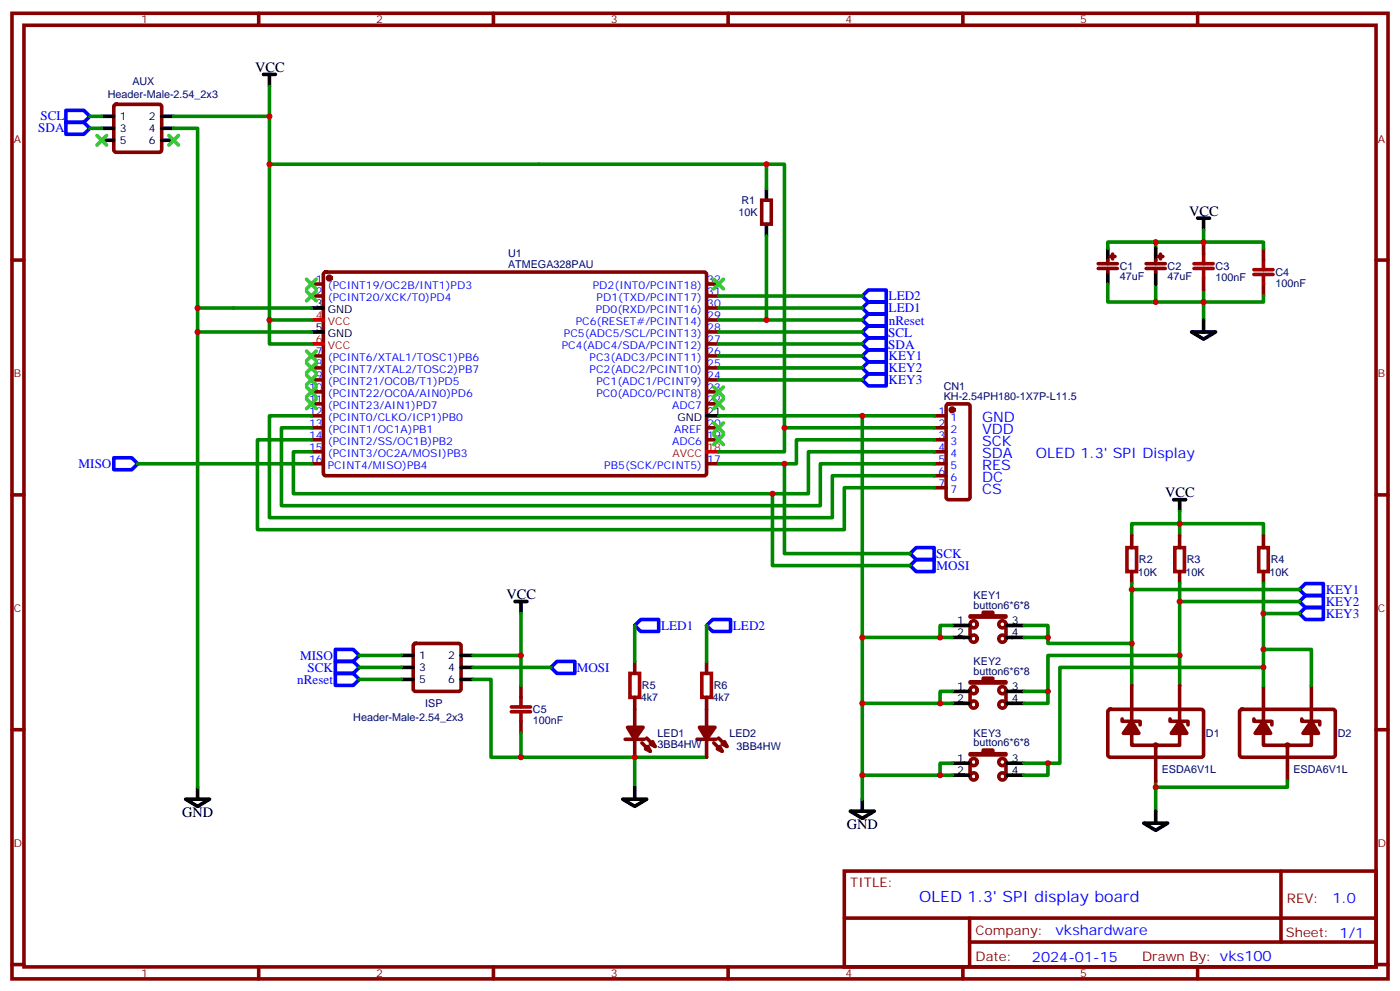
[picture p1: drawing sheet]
<svg xmlns="http://www.w3.org/2000/svg" width="412mm" height="292mm" viewBox="0 0 412 292" stroke-linecap="round" stroke-linejoin="round" font-family="sans-serif">
<g fill="none" stroke="#870000" stroke-width="1.1">
<path d="M3.5 3.9h405.4v284.4h-405.4zM7.1 7.4h398.2v277.3h-398.2zM76.2 3.9v3.5M145.3 3.9v3.5M214.5 3.9v3.5M283.6 3.9v3.5M352.8 3.9v3.5M33.7 30.9l.5-.2h12.7l.5 .2 .2 .5v12.7l-.2 .5-.5 .2h-12.7l-.5-.2-.2-.5v-12.7zM224.4 58.9h2.8v7.1h-2.8zM3.5 76.6h3.6M323.5 77.6h5.6M323.5 79.1h5.6"/>
<path d="M326.3 76.6v1M326.3 79.1v1M327 75.5h1.4M327.7 74.8v1.4M337.6 77.6h5.7M337.6 79.1h5.7M340.4 76.6v1M340.4 79.1v1M341.1 75.5h1.4M341.8 74.8v1.4M354.5 71.3v3.5M372.2 73.1v3.5"/>
<path d="M405.3 76.6h3.6M91.7 83.6h3.5M91.7 87.2h3.5M95.5 80.3l.5-.2 111.7 .1 .4 .6v58.9l-.7 .4-111.7-.1-.5-.6v-58.6zM208.1 83.6h3.6M208.1 87.2h3.6M208.1 97.8h3.6M208.1 94.2h3.6M208.1 90.7h3.6M354.5 81.9v3.5M372.2 83.6v3.6M91.7 104.8h3.5"/>
<path d="M91.7 108.3h3.5M91.7 111.9h3.5M91.7 115.4h3.5M91.7 118.9h3.5M208.1 104.8h3.6M208.1 108.3h3.6M208.1 111.9h3.6M208.1 115.4h3.6M208.1 118.9h3.6M208.1 101.3h3.6M278.9 119.1l.5-.2h5.6l.7 .5 .1 27-.3 .5-.5 .2h-5.6l-.5-.2-.2-.5v-26.8zM91.7 122.4h3.5"/>
<path d="M91.7 126h3.5M91.7 129.5h3.5M91.7 133h3.5M91.7 136.6h3.5M208.1 126h3.6M208.1 129.5h3.6M208.1 136.6h3.6M275.2 122.4h3.5M275.2 126h3.5M275.2 129.5h3.5M275.2 133h3.5M275.2 136.6h3.5"/>
<path d="M3.5 145.7h3.6M275.2 140.1h3.5M275.2 143.6h3.5M333.4 157.7v3.6M347.5 157.7v3.6M372.2 157.7v3.6M405.3 145.7h3.6M333.4 168.3v3.5M347.5 168.3v3.5M372.2 168.3v3.5M121.9 189.7l.5-.2h12.7l.5 .2 .2 .5v12.7l-.2 .5-.5 .2h-12.7l-.5-.2-.2-.5v-12.7zM187 194.8v3.5"/>
<path d="M208.1 194.8v3.5M285.8 183.8v4.3M296.3 183.8v4.3M3.5 214.9h3.6M153.5 201.8v3.6M153.5 212.4v3.5M184.1 217.7h5.7M187 205.4v8.8M187 217.7v5.3M189.1 218.8l2.5 2.4M190.5 217.3l2.5 2.5M205.3 217.7h5.7"/>
<path d="M208.1 205.4v8.8M208.1 217.7v5.3M210.3 218.8l2.4 2.4M211.7 217.3l2.4 2.5M285.8 203.2v4.3M296.3 203.2v4.3M326.6 209.1l.4-.2h27.1l.4 .7v13l-.7 .4-27-.1-.5-.6v-12.7zM330.6 211.7v.7h5.2v1.1M333.4 215.9v3.6h14.1v-3.6M333.4 201.8v10.6M340.4 219.5v10.5M344.7 211.7v.7h5.3v1.1"/>
<path d="M347.5 201.8v10.6M365.4 209.1l.4-.2h27.1l.4 .7v13l-.7 .4-27-.1-.5-.6v-12.7zM369.4 211.7v.7h5.2v1.1M372.2 215.9v3.6h14.1v-3.6M372.2 201.8v10.6M379.2 219.5v10.5M383.5 211.7v.7h5.3v1.1M386.3 201.8v10.6M405.3 214.9h3.6M285.8 224.4v4.2M296.3 224.4v4.2M248.7 256.5h156.6v28.2h-156.6z"/>
<path d="M377.3 256.5v20.9M248.7 270.4h156.5M285.6 277.4h119.6M285.6 270.4v14.1M3.5 284h3.6M76.2 284.7v3.6M145.3 284.7v3.6M214.5 284.7v3.6M283.6 284.7v3.6M352.8 284.7v3.6M405.3 284h3.6"/>
<circle cx="286.8" cy="183.8" r="1.06"/>
<circle cx="286.8" cy="188.1" r="1.06"/>
<circle cx="295.3" cy="183.8" r="1.06"/>
<circle cx="295.3" cy="188.1" r="1.06"/>
<circle cx="286.8" cy="207.5" r="1.06"/>
<circle cx="286.8" cy="203.2" r="1.06"/>
<circle cx="295.3" cy="207.5" r="1.06"/>
<circle cx="295.3" cy="203.2" r="1.06"/>
<circle cx="340.4" cy="219.5" r=".35"/>
<circle cx="379.2" cy="219.5" r=".35"/>
<circle cx="286.8" cy="224.4" r="1.06"/>
<circle cx="286.8" cy="228.6" r="1.06"/>
<circle cx="295.3" cy="228.6" r="1.06"/>
<circle cx="295.3" cy="224.4" r="1.06"/>
</g>
<g fill="#870000" stroke="#870000" stroke-width="1.1">
<path d="M211.3 220.5l.7-.7 .7 1.4z"/>
<path d="M212.7 219.1l.7-.7 .7 1.4z"/>
<path d="M206 214.2h4.6l-2.5 3.5z"/>
<path d="M190.1 220.5l.8-.7 .7 1.4z"/>
<path d="M191.6 219.1l.7-.7 .7 1.4z"/>
<path d="M184.9 214.2h4.5l-2.4 3.5z"/>
<path d="M347.5 212.4l2.1 3.5h-4.6z"/>
<path d="M333.4 212.4l2.1 3.5h-4.6z"/>
<path d="M285.8 200.8h3.8v-1.1h2.9v1.1h3.8v.3h-10.5z"/>
<path d="M285.8 181.4h3.8v-1.1h2.9v1.1h3.8v.3h-10.5z"/>
<path d="M285.8 221.9h3.8v-1h2.9v1h3.8v.4h-10.5z"/>
<path d="M386.3 212.4l2.1 3.5h-4.6z"/>
<path d="M372.2 212.4l2.1 3.5h-4.6z"/>
<circle cx="280.5" cy="120.7" r=".53"/>
<circle cx="97" cy="81.9" r=".53"/>
</g>
<g fill="none" stroke="#000" stroke-width="1.1">
<path d="M30 34.3h3.5M30 37.8h3.5M47.6 34.3h3.6M47.6 37.8h3.6M77.6 21.9h3.5M79.4 21.9v3.5M30 41.3h3.5M47.6 41.3h3.6M225.8 55.4v3.5M225.8 66v3.5M326.3 73.1v3.5M340.4 73.1v3.5"/>
<path d="M352.8 64.2h3.5M354.5 64.2v3.6M91.7 90.7h3.5M91.7 97.8h3.5M326.3 80.1v3.5M340.4 80.1v3.5M351 97.8h7.1l-3.6 2.1zM354.5 94.2v3.6M208.1 122.4h3.6M345.7 147.1h3.5M347.5 147.1v3.6M151.7 177.1h3.5"/>
<path d="M153.5 177.1v3.6M118.2 193h3.5M118.2 196.5h3.5M135.8 193h3.5M135.8 196.5h3.5M280.5 184.2h4.9M280.5 187.7h4.9M296.7 184.2h4.9M296.7 187.7h4.9M118.2 200.1h3.5M135.8 200.1h3.5M280.5 203.6h4.9"/>
<path d="M280.5 207.1h4.9M296.7 203.6h4.9M296.7 207.1h4.9M54.7 235.3h7l-3.5 2.2zM58.2 231.8v3.5M183.4 235.3h7.1l-3.5 2.2zM187 231.8v3.5M250.5 238.9h7l-3.5 2.1zM254 235.3v3.6M280.5 224.8h4.9M280.5 228.3h4.9M296.7 224.8h4.9"/>
<path d="M296.7 228.3h4.9M340.4 238.9v3.5M336.9 242.4h7.1l-3.6 2.1z"/>
</g>
<path d="M91.7 94.2h3.5M91.7 101.3h3.5M208.1 133h3.6" fill="none" stroke="#f00" stroke-width="1.1"/>
<g fill="none" stroke="#008700" stroke-width="1.1">
<path d="M26.5 34.3h3.5M26.5 37.8h3.5M51.2 34.3h28.2v67h12.3M51.2 37.8h7v52.9h33.5M79.4 25.4v8.9M79.4 48.4h146.4v7M225.8 48.4h5.3v84.6h-19.4M225.8 69.5v24.7h-14.1M340.4 71.3h-14.1v1.8M354.5 67.8v3.5h-14.1v1.8M354.5 71.3h17.7v1.8M58.2 90.7v7.1"/>
<path d="M79.4 94.2h12.3M91.7 97.8h-33.5v134M211.7 90.7h42.3M211.7 97.8h42.3M211.7 87.2h42.3M225.8 94.2h28.2M326.3 83.6v5.3h14.1M340.4 83.6v5.3h14.1v-3.5M372.2 87.2v1.7h-17.7v5.3M211.7 101.3h42.3M211.7 104.8h42.3M211.7 108.3h42.3"/>
<path d="M211.7 111.9h42.3M40.6 136.6h51.1M91.7 133h-5.3v12.4h151.7v-12.4h37.1M91.7 126h-8.8v22.9h158.8v-12.3h33.5M91.7 122.4h-12.3v30h165.8v-12.3h30M91.7 129.5h-15.9v26.5h172.9v-12.4h26.5M211.7 122.4h42.3M231.1 136.6v26.4h37M231.1 126h44.1M275.2 129.5h-40.6v7.1h-22.9M275.2 122.4h-21.2v112.9M227.5 145.4v21.1h40.6"/>
<path d="M333.4 157.7v-3.5h38.8v3.5M347.5 150.7v7M333.4 171.8v30M333.4 173.6h49.4M347.5 171.8v30M347.5 177.1h35.3M372.2 171.8v30M105.8 196.5h12.4M105.8 193h12.4M139.3 196.5h23M139.3 193h14.2M153.5 180.7v21.1"/>
<path d="M187 184.2v10.6M208.1 184.2v10.6M254 187.7h22.9M280.5 184.2h-3.6v3.5h3.6M301.6 184.2h7.1v5.3h24.7M301.6 187.7h7.1M347.5 193h-38.8v10.6M372.2 191.2h14.1v10.6M372.2 196.5h-60v28.3h-3.5M372.2 180.7h10.6M105.8 200.1h12.4M139.3 200.1h5.3v22.9h42.4"/>
<path d="M153.5 215.9v7.1M254 207.1h22.9M280.5 203.6h-3.6v3.5h3.6M301.6 203.6h7.1v3.5h-7.1M208.1 223h-21.1v8.8M254 228.3h22.9M280.5 224.8h-3.6v3.5h3.6M301.6 224.8h7.1v3.5h-7.1M340.4 230v8.9M379.2 230v1.8h-38.8"/>
</g>
<g fill="none" stroke="#a10000" stroke-width="1.1">
<path d="M351.7 79.1h5.7M351.7 77.6h5.7M354.5 74.8v2.8M354.5 79.1v2.8M369.4 79.4h5.6M372.2 76.6v2.8M369.4 80.8h5.6M372.2 80.8v2.8M332 161.3h2.8v7h-2.8zM346.1 161.3h2.8v7h-2.8zM370.8 161.3h2.8v7h-2.8zM185.6 198.3h2.8v7.1h-2.8z"/>
<path d="M206.7 198.3h2.8v7.1h-2.8zM150.6 209.6h5.7M150.6 208.2h5.7M153.5 205.4v2.8M153.5 209.6v2.8"/>
</g>
<g fill="none" stroke="#3c3" stroke-width="1.1">
<path d="M28.6 39.9l2.8 2.8M31.4 39.9l-2.8 2.8M49.7 39.9l2.9 2.8M52.6 39.9l-2.9 2.8M90.3 85.8l2.8 2.8M90.3 82.2l2.8 2.9M93.1 85.8l-2.8 2.8M93.1 82.2l-2.8 2.9M210.3 82.2l2.8 2.9M213.1 82.2l-2.8 2.9M90.3 117.5l2.8 2.8M90.3 114l2.8 2.8"/>
<path d="M90.3 110.5l2.8 2.8M90.3 106.9l2.8 2.8M90.3 103.4l2.8 2.8M93.1 117.5l-2.8 2.8M93.1 114l-2.8 2.8M93.1 110.5l-2.8 2.8M93.1 106.9l-2.8 2.8M93.1 103.4l-2.8 2.8M210.3 117.5l2.8 2.8M210.3 114l2.8 2.8M213.1 117.5l-2.8 2.8M213.1 114l-2.8 2.8"/>
<path d="M210.3 124.6l2.8 2.8M210.3 128.1l2.8 2.8M213.1 124.6l-2.8 2.8M213.1 128.1l-2.8 2.8"/>
</g>
<g fill="none" stroke="#00f" stroke-width="1.1">
<path d="M19.4 36h5.3l1.8 1.8-1.8 1.7h-5.3zM19.4 32.5h5.3l1.8 1.8-1.8 1.7h-5.3zM254 97.8l1.8-1.8h5.3v3.5h-5.3zM254 94.2l1.8-1.7h5.3v3.5h-5.3zM254 90.7l1.8-1.8h5.3v3.6h-5.3zM254 87.2l1.8-1.8h5.3v3.5h-5.3zM254 101.3l1.8-1.8h5.3v3.5h-5.3zM254 104.8l1.8-1.8h5.3v3.6h-5.3zM254 108.3l1.8-1.7h5.3v3.5h-5.3zM254 111.9l1.8-1.8h5.3v3.5h-5.3zM33.5 134.8h5.3l1.8 1.8-1.8 1.7h-5.3zM268.1 166.5l1.8-1.7h5.3v3.5h-5.3z"/>
<path d="M268.1 163l1.8-1.7h5.3v3.5h-5.3zM382.8 173.6l1.7-1.8h5.3v3.6h-5.3zM382.8 177.1l1.7-1.7h5.3v3.5h-5.3zM98.8 191.2h5.3l1.7 1.8-1.7 1.8h-5.3zM98.8 194.8h5.3l1.7 1.7-1.7 1.8h-5.3zM98.8 198.3h5.3l1.7 1.8-1.7 1.7h-5.3zM162.3 196.5l1.7-1.7h5.3v3.5h-5.3zM187 184.2l1.7-1.8h5.3v3.5h-5.3zM208.1 184.2l1.8-1.8h5.3v3.5h-5.3zM382.8 180.7l1.7-1.8h5.3v3.5h-5.3z"/>
</g>
<g fill="#c00">
<circle cx="354.5" cy="71.3" r=".88"/>
<circle cx="354.5" cy="88.9" r=".88"/>
<circle cx="340.4" cy="88.9" r=".88"/>
<circle cx="340.4" cy="71.3" r=".88"/>
<circle cx="79.4" cy="94.2" r=".88"/>
<circle cx="231.1" cy="126" r=".88"/>
<circle cx="187" cy="223" r=".88"/>
<circle cx="79.4" cy="48.4" r=".88"/>
<circle cx="79.4" cy="34.3" r=".88"/>
<circle cx="340.4" cy="231.8" r=".88"/>
<circle cx="254" cy="187.7" r=".88"/>
<circle cx="276.9" cy="187.7" r=".88"/>
<circle cx="254" cy="207.1" r=".88"/>
<circle cx="276.9" cy="207.1" r=".88"/>
<circle cx="254" cy="228.3" r=".88"/>
<circle cx="276.9" cy="228.3" r=".88"/>
<circle cx="347.5" cy="154.2" r=".88"/>
<circle cx="372.2" cy="191.2" r=".88"/>
<circle cx="333.4" cy="189.5" r=".88"/>
<circle cx="308.7" cy="187.7" r=".88"/>
<circle cx="347.5" cy="193" r=".88"/>
<circle cx="308.7" cy="203.6" r=".88"/>
<circle cx="372.2" cy="196.5" r=".88"/>
<circle cx="308.7" cy="224.8" r=".88"/>
<circle cx="153.5" cy="223" r=".88"/>
<circle cx="153.5" cy="193" r=".88"/>
<circle cx="225.8" cy="94.2" r=".88"/>
<circle cx="227.5" cy="145.4" r=".88"/>
<circle cx="231.1" cy="136.6" r=".88"/>
<circle cx="225.8" cy="48.4" r=".88"/>
<circle cx="254" cy="122.4" r=".88"/>
<circle cx="333.4" cy="173.6" r=".88"/>
<circle cx="347.5" cy="177.1" r=".88"/>
<circle cx="372.2" cy="180.7" r=".88"/>
<circle cx="58.2" cy="97.8" r=".88"/>
<circle cx="58.2" cy="90.7" r=".88"/>
</g>
<text font-size="4.6" fill="#00f" x="270.8" y="265.5">OLED 1.3' SPI display board</text>
<g font-size="4.2">
<text x="75.1" y="21.2">VCC</text>
<text x="350.3" y="63.5">VCC</text>
<text x="343.3" y="146.4">VCC</text>
<text x="149.2" y="176.4">VCC</text>
<text x="53.6" y="240.6">GND</text>
<text x="249.4" y="244.2">GND</text>
</g>
<g font-size="4.2" fill="#00f">
<text x="289.3" y="124.2">GND</text>
<text x="289.3" y="127.7">VDD</text>
<text x="289.3" y="131.3">SCK</text>
<text x="289.3" y="134.8">SDA</text>
<text x="305.2" y="134.8">OLED 1.3' SPI Display</text>
<text x="289.3" y="138.3">RES</text>
<text x="289.3" y="141.9">DC</text>
<text x="289.3" y="145.4">CS</text>
<text x="392.5" y="265.8">1.0</text>
<text x="310.9" y="275.3">vkshardw</text>
<text x="331.2" y="275.3">are</text>
<text x="304" y="283.1">2024-01-15</text>
</g>
<g font-size="3.9" fill="#00f">
<text x="11.9" y="35.4">SCL</text>
<text x="11.3" y="38.9">SDA</text>
<text x="261.8" y="88.4">LED2</text>
<text x="261.8" y="92">LED1</text>
<text x="261.8" y="95.6">nReset</text>
<text x="261.6" y="99.1">SCL</text>
<text x="261.7" y="102.6">SDA</text>
<text x="261.8" y="106.1">KEY1</text>
<text x="261.8" y="109.6">KEY2</text>
<text x="261.8" y="113.1">KEY3</text>
<text x="23.1" y="137.8">MISO</text>
<text x="275.8" y="164.3">SCK</text>
<text x="275.9" y="167.8">MOSI</text>
<text x="390.5" y="174.9">KEY1</text>
<text x="390.5" y="178.5">KEY2</text>
<text x="194.7" y="185.4">LED1</text>
<text x="215.9" y="185.4">LED2</text>
<text x="390.5" y="182">KEY3</text>
<text x="88.4" y="194.3">MISO</text>
<text x="90.6" y="197.8">SCK</text>
<text x="169.9" y="197.9">MOSI</text>
<text x="87.6" y="201.3">nReset</text>
</g>
<g font-size="3.9" fill="#800">
<text x="250.5" y="261.1">TITLE:</text>
<text x="379.1" y="265.8">REV:</text>
<text x="287.4" y="275.3">Company:</text>
<text x="378.7" y="275.9">Sheet: 1/1</text>
<text x="287.4" y="283">Date:</text>
<text x="336.4" y="283.1">Draw</text>
<text x="346.6" y="283.1">n By: vks100</text>
</g>
<g font-size="3.2" fill="#800">
<text x="41.6" y="6.9">1</text>
<text x="110.8" y="6.9">2</text>
<text x="179.9" y="6.9">3</text>
<text x="249.1" y="6.9">4</text>
<text x="318.2" y="6.9">5</text>
<text x="4.1" y="42">A</text>
<text x="405.9" y="42">A</text>
<text x="4.1" y="111.2">B</text>
<text x="405.9" y="111.2">B</text>
<text x="4.1" y="180.3">C</text>
<text x="405.9" y="180.3">C</text>
<text x="4.1" y="249.4">D</text>
<text x="405.9" y="249.4">D</text>
<text x="41.6" y="287.7">1</text>
<text x="110.8" y="287.7">2</text>
<text x="179.9" y="287.7">3</text>
<text x="249.1" y="287.7">4</text>
<text x="318.2" y="287.7">5</text>
</g>
<g font-size="3.2" fill="#000080">
<text x="31.7" y="28.8">Header-Male-2.54_2x3</text>
<text x="39" y="24.9">AUX</text>
<text x="217.5" y="63.6">10K</text>
<text x="218.4" y="60.1">R1</text>
<text x="149.6" y="75.6">U1</text>
<text x="149.6" y="78.8">ATMEGA328PAU</text>
<text x="329.8" y="82.6">47uF</text>
<text x="329.8" y="79.4">C1</text>
<text x="344" y="82.6">47uF</text>
<text x="344" y="79.4">C2</text>
<text x="358.1" y="82.7">100nF</text>
<text x="358.1" y="79.5">C3</text>
<text x="375.7" y="81.2">C4</text>
<text x="375.7" y="84.5">100nF</text>
<text x="278" y="117.8">KH-2.54PH180-1X7P-L11.5</text>
<text x="278" y="114.7">CN1</text>
<text x="335.5" y="165.9">R2</text>
<text x="349.6" y="165.9">R3</text>
<text x="374.3" y="165.9">R4</text>
<text x="335.1" y="169.5">10K</text>
<text x="349.2" y="169.5">10K</text>
<text x="373.9" y="169.5">10K</text>
<text x="286.8" y="179.2">button6*6*8</text>
<text x="286.8" y="176.3">KEY1</text>
<text x="286.8" y="195.7">KEY2</text>
<text x="189.1" y="202.9">R5</text>
<text x="210.3" y="202.9">R6</text>
<text x="286.8" y="198.6">button6*6*8</text>
<text x="125.2" y="208.3">ISP</text>
<text x="188.7" y="206.6">4k7</text>
<text x="209.9" y="206.6">4k7</text>
<text x="104.1" y="212.2">Header-Male-2.54_2x3</text>
<text x="157" y="213.2">100nF</text>
<text x="157" y="210">C5</text>
<text x="193.7" y="220.3">3BB4HW</text>
<text x="193.7" y="217.1">LED1</text>
<text x="214.8" y="217.1">LED2</text>
<text x="217" y="220.7">3BB4HW</text>
<text x="286.8" y="219.8">button6*6*8</text>
<text x="286.8" y="216.9">KEY3</text>
<text x="355.2" y="217">D1</text>
<text x="394.1" y="217">D2</text>
<text x="342.2" y="227.7">ESDA6V1L</text>
<text x="381" y="227.7">ESDA6V1L</text>
</g>
<g font-size="3.2">
<text x="35.3" y="35.3">1</text>
<text x="43.8" y="35.3">2</text>
<text x="35.3" y="38.8">3</text>
<text x="43.8" y="38.8">4</text>
<text x="35.3" y="42.4">5</text>
<text x="43.8" y="42.4">6</text>
<text x="93.1" y="90.3">3</text>
<text x="96.6" y="92.1">GND</text>
<text x="93.1" y="97.4">5</text>
<text x="96.6" y="99.2">GND</text>
<text x="199.6" y="123.9">GND</text>
<text x="208.3" y="122.1">21</text>
<text x="282" y="183.8">1</text>
<text x="298.1" y="183.8">3</text>
<text x="282" y="187.4">2</text>
<text x="298.1" y="187.4">4</text>
<text x="123.5" y="194.1">1</text>
<text x="123.5" y="197.6">3</text>
<text x="132" y="194.1">2</text>
<text x="132" y="197.6">4</text>
<text x="123.5" y="201.1">5</text>
<text x="132" y="201.1">6</text>
<text x="282" y="203.2">1</text>
<text x="298.1" y="203.2">3</text>
<text x="282" y="206.8">2</text>
<text x="298.1" y="206.8">4</text>
<text x="282" y="224.4">1</text>
<text x="282" y="227.9">2</text>
<text x="298.1" y="224.4">3</text>
<text x="298.1" y="227.9">4</text>
</g>
<g font-size="3.2" fill="#00f">
<text x="93.1" y="83.3">1</text>
<text x="208.3" y="83.3">32</text>
<text x="93.1" y="86.8">2</text>
<text x="96.6" y="85.1">(PCINT19/OC2B/INT1)PD3</text>
<text x="96.6" y="88.6">(PCINT20/XCK/T0)PD4</text>
<text x="174.6" y="85.1">PD2(INT0/PCINT18)</text>
<text x="175.7" y="88.6">PD1(TXD/PCINT17)</text>
<text x="208.3" y="86.8">31</text>
<text x="169.6" y="95.6">PC6(RESET#/PCINT14)</text>
<text x="175.5" y="92.1">PD0(RXD/PCINT16)</text>
<text x="208.3" y="93.9">29</text>
<text x="208.3" y="90.3">30</text>
<text x="166.1" y="99.2">PC5(ADC5/SCL/PCINT13)</text>
<text x="208.3" y="100.9">27</text>
<text x="208.3" y="97.4">28</text>
<text x="93.1" y="104.5">7</text>
<text x="93.1" y="108">8</text>
<text x="96.6" y="106.2">(PCINT6/XTAL1/TOSC1)PB6</text>
<text x="165.5" y="102.7">PC4(ADC4/SDA/PCINT12)</text>
<text x="173.7" y="106.2">PC3(ADC3/PCINT11)</text>
<text x="208.3" y="108">25</text>
<text x="208.3" y="104.5">26</text>
<text x="93.1" y="111.5">9</text>
<text x="96.6" y="109.7">(PCINT7/XTAL2/TOSC2)PB7</text>
<text x="96.6" y="113.3">(PCINT21/OC0B/T1)PD5</text>
<text x="173.7" y="109.7">PC2(ADC2/PCINT10)</text>
<text x="175.7" y="113.3">PC1(ADC1/PCINT9)</text>
<text x="208.3" y="111.5">24</text>
<text x="91" y="115">10</text>
<text x="91" y="118.6">11</text>
<text x="96.6" y="116.8">(PCINT22/OC0A/AIN0)PD6</text>
<text x="175.7" y="116.8">PC0(ADC0/PCINT8)</text>
<text x="208.3" y="118.6">22</text>
<text x="208.3" y="115">23</text>
<text x="91" y="122.1">12</text>
<text x="91" y="125.6">13</text>
<text x="96.6" y="120.3">(PCINT23/AIN1)PD7</text>
<text x="96.6" y="123.9">(PCINT0/CLKO/ICP1)PB0</text>
<text x="198" y="120.3">ADC7</text>
<text x="208.3" y="125.6">20</text>
<text x="276.5" y="122.1">1</text>
<text x="276.5" y="125.6">2</text>
<text x="280" y="123.9">1</text>
<text x="91" y="129.2">14</text>
<text x="96.6" y="127.4">(PCINT1/OC1A)PB1</text>
<text x="96.6" y="130.9">(PCINT2/SS/OC1B)PB2</text>
<text x="198" y="130.9">ADC6</text>
<text x="198.6" y="127.4">AREF</text>
<text x="208.3" y="129.2">19</text>
<text x="276.5" y="129.2">3</text>
<text x="280" y="127.4">2</text>
<text x="280" y="130.9">3</text>
<text x="91" y="132.7">15</text>
<text x="91" y="136.2">16</text>
<text x="96.6" y="134.4">(PCINT3/OC2A/MOSI)PB3</text>
<text x="96.6" y="138">PCINT4/MISO)PB4</text>
<text x="178" y="138">PB5(SCK/PCINT5)</text>
<text x="208.3" y="136.2">17</text>
<text x="276.5" y="132.7">4</text>
<text x="276.5" y="136.2">5</text>
<text x="280" y="134.4">4</text>
<text x="280" y="138">5</text>
<text x="276.5" y="139.7">6</text>
<text x="276.5" y="143.3">7</text>
<text x="280" y="141.5">6</text>
<text x="280" y="145">7</text>
</g>
<g font-size="3.2" fill="#f00">
<text x="93.1" y="93.9">4</text>
<text x="96.6" y="95.6">VCC</text>
<text x="93.1" y="100.9">6</text>
<text x="96.6" y="102.7">VCC</text>
<text x="198.1" y="134.4">AVCC</text>
<text x="208.3" y="132.7">18</text>
</g>
</svg>
